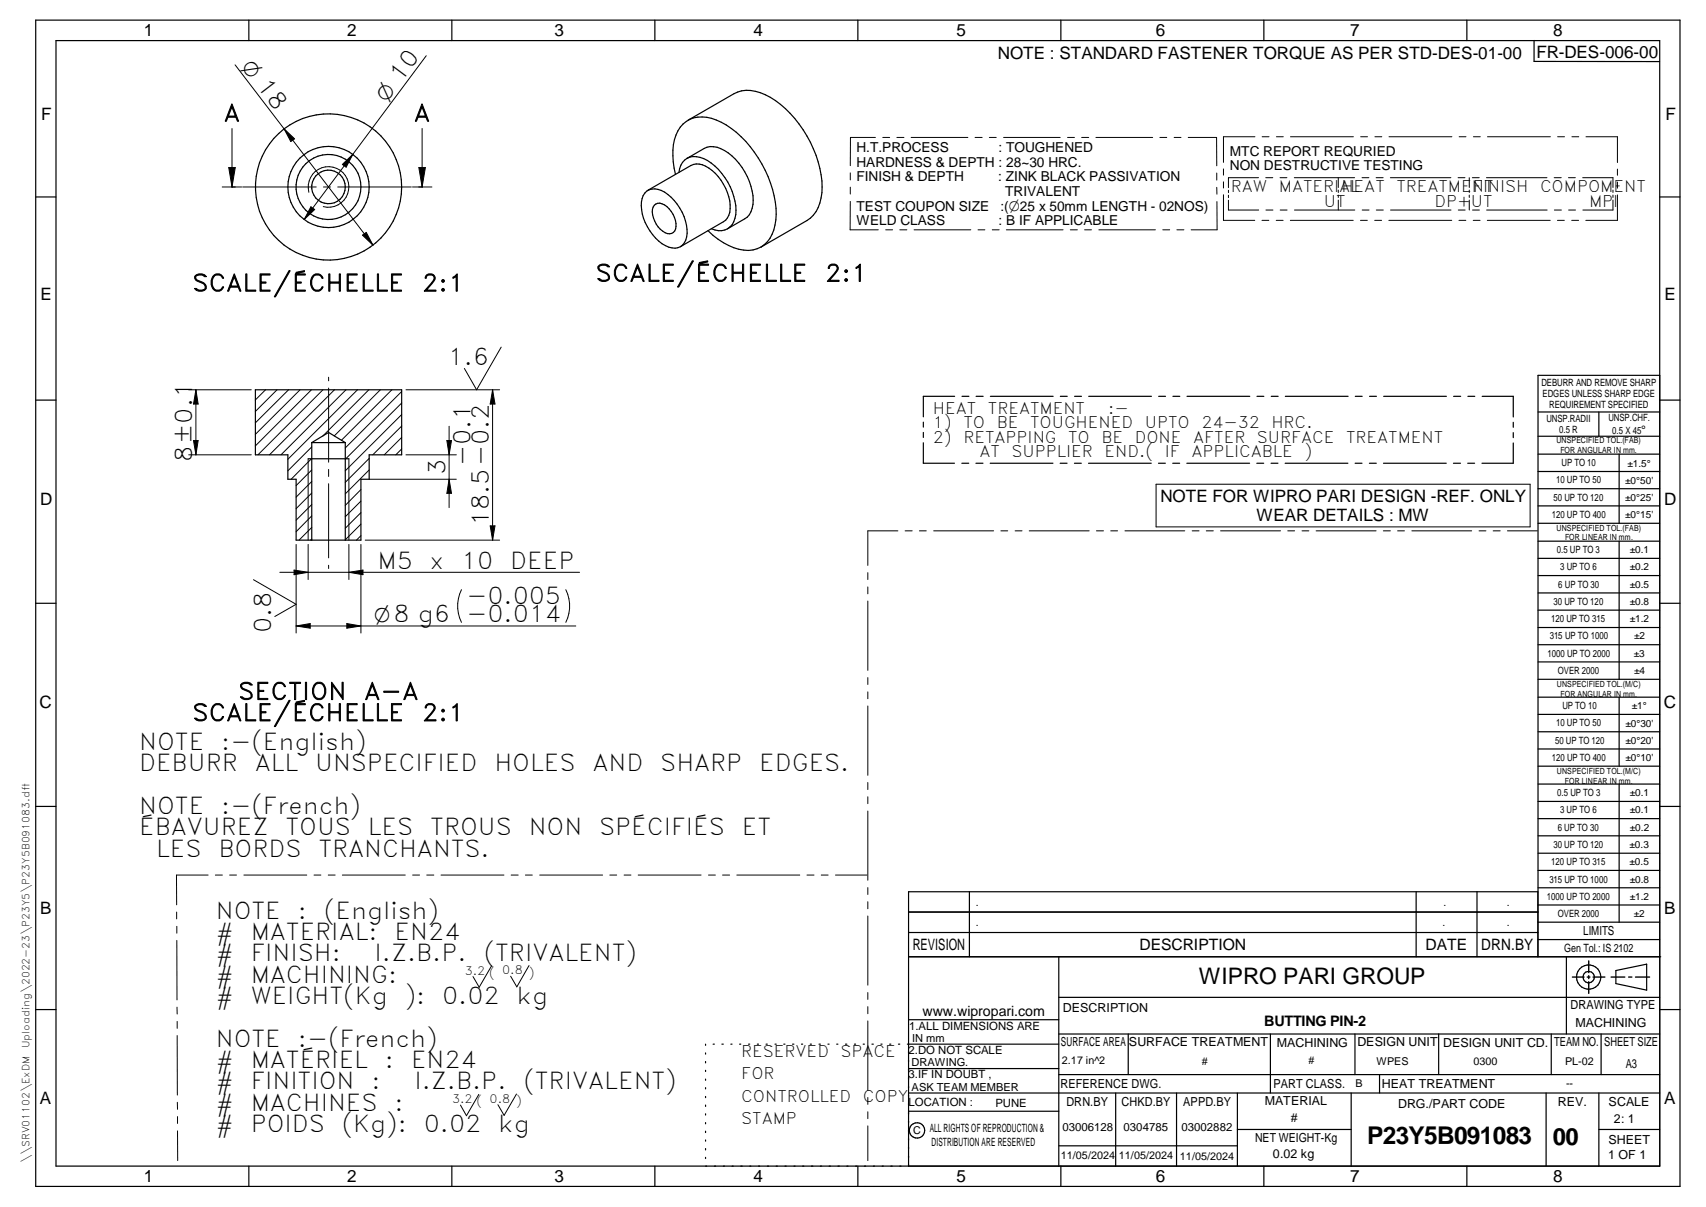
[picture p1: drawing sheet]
<svg xmlns="http://www.w3.org/2000/svg" width="420mm" height="297mm" viewBox="0 0 420 297" stroke-linecap="round" stroke-linejoin="round" font-family="sans-serif">
<g fill="none" stroke="#000" stroke-width=".3">
<path d="M8.8 5h405v287h-405zM13.8 10h395v277h-395zM61.3 5v5M111.3 5v5M161.3 5v5M211.3 5v5M261.3 5v5M311.3 5v5M361.3 5v5M377.8 9.9v5.2l30.9 .1M169.2 39l4.2-2.5a5.5 5.5 0 0 1 6 1.1 15.4 15.4 0 0 1 6.1 12.7 4.7 4.7 0 0 1-2.1 3.5l-4.2 2.5M169.4 29.6l11.4-6.5a8.9 8.9 0 0 1 8.9 .9 28.2 28.2 0 0 1 12.8 22 9 9 0 0 1-3.8 8.3l-11.3 6.5"/>
<path d="M8.8 48.5h5M158.8 47.5a3.6 3.6 0 0 1 4.9-.2 12 12 0 0 1 5.4 11 3.1 3.1 0 0 1-4.4 2.5 12 12 0 0 1-6.7-11.1l.4-1.6zM159.6 46.8l10.6-6.1a4.6 4.6 0 0 1 5.2 1.3 12.1 12.1 0 0 1 4.3 10.2 3.5 3.5 0 0 1-1.5 2.4l-10.6 6.1M161.2 50.5a2.14 2.14 0 0 1 3 .3 5.7 5.7 0 0 1 2 6 1.93 1.93 0 0 1-3 .1 6 6 0 0 1-2.3-5.9zM166.4 42.9a15.3 15.3 0 0 1 .6-10.7 6.7 6.7 0 0 1 8.2-3.1 21.9 21.9 0 0 1 11.6 9.8 25.2 25.2 0 0 1 4.3 15.2 8.6 8.6 0 0 1-3.7 6.7M167.2 42.5a4 4 0 0 1 6.1-3.5 15 15 0 0 1 7.9 13.8 4.7 4.7 0 0 1-2 3.5M174.4 56.8a15.1 15.1 0 0 0 10 4.8l1.1-.1 1.9-.7M179.2 56.3a4.2 4.2 0 0 1-4 0M408.8 48.5h5M8.8 98.5h5M62.9 95.9h36v16h-8v6h-2v15h-16v-15h-2v-6h-8zM235.1 97.5h-7.7v5.1"/>
<path d="M236.9 97.5h1.7M240.4 97.5h1.7M243.9 97.5h15.5M261.1 97.5h1.7M264.7 97.5h1.6M268.1 97.5h15.5M285.4 97.5h1.7M288.9 97.5h1.7M292.3 97.5h15.5M309.6 97.5h1.7M313.1 97.5h1.7M316.6 97.5h15.4"/>
<path d="M333.8 97.5h1.7M337.3 97.5h1.7M340.8 97.5h15.4M358 97.5h1.7M361.5 97.5h1.7M365 97.5h7.7v5.1M408.8 92.4h-30v143.1M408.8 98.5h5M75.9 112.9h10M76.8 108.9h8.2M76.8 108.9v24M85 108.9l-4.1-2.5-4.1 2.5"/>
<path d="M85 108.9v24M227.4 109v5h7.7M227.4 103.9v1.2M227.4 106.4v1.3M236.9 114h1.7M240.4 114h1.7M243.9 114h15.4M261.1 114h1.7M264.6 114h1.7M268.1 114h15.4M285.3 114h1.7M288.8 114h1.7"/>
<path d="M292.3 114h15.5M309.5 114h1.7M313 114h1.7M316.5 114h15.5M333.7 114h1.7M337.3 114h1.7M340.7 114h15.5M358 114h1.7M361.5 114h1.7M372.7 103.9v1.3M372.7 106.5v1.2M372.7 109v5h-7.7"/>
<path d="M378.8 101.4h30M378.8 107.4h30M378.8 111.8h30M378.8 116h30M393.8 101.4v6M398.8 111.8v17M378.8 120.3h30M378.8 124.5h30M378.8 128.8h30M378.8 133.2h30M378.8 137.4h30M398.8 133.2v34"/>
<path d="M8.8 148.5h5M378.8 141.6h30M378.8 145.9h30M378.8 150.2h30M378.8 154.4h30M378.8 158.7h30M408.8 148.5h5M378.8 162.9h30M378.8 167.2h30M378.8 171.6h30M378.8 175.8h30M398.8 171.6v17"/>
<path d="M8.8 198.5h5M378.8 180.1h30M378.8 184.3h30M378.8 188.6h30M378.8 193h30M378.8 197.2h30M398.8 193v33.9M408.8 198.5h5M238.7 219.5v16M348.8 219.5v16M363.8 219.5v16M378.8 201.5h30"/>
<path d="M378.8 205.7h30M378.8 210h30M378.8 214.2h30M378.8 218.5h30M223.8 235.5h185.2M223.8 229.5h154.9M223.8 224.5h154.9M260.8 235.5v51.5M378.7 235.5v-16h-154.9v67.5M378.8 222.7h30M378.8 226.9h30M378.8 231.2h30"/>
<path d="M385.8 235.5v19M398 238.8l7.5-1.5v6.4l-7.5-1.6zM8.8 248.5h5M173.8 257v.3M173.8 259.1v.3M175.6 257h.3M177.8 257h.3M180 257h.3M182.1 257h.3M184.4 257h.2M186.5 257h.3M188.7 257h.3"/>
<path d="M190.9 257h.3M193 257h.3M195.2 257h.3M197.4 257h.3M199.5 257h.3M201.7 257h.3M203.9 257h.3M206.1 257h.3M208.2 257h.4M210.4 257h.3M212.6 257h.3M214.7 257h.4"/>
<path d="M216.9 257h.3M219.1 257h.3M221.3 257h.3M223.8 251h37M260.8 257h-37.3M260.8 245.4h148M260.8 254.5h148M277.9 254.5v10M312.9 254.5v14.5M333.7 254.5v10M354.3 254.5v10M382 254.5v10"/>
<path d="M394.3 254.5v10M408.8 248.5h5M173.8 261.2v.4M173.8 263.4v.3M173.8 265.6v.3M173.8 267.7v.3M173.8 269.8v.3M173.8 271.9v.4M173.8 274.1v.3M173.8 276.3v.3M173.8 278.4v.3M223.8 263h37"/>
<path d="M223.8 273.5h37M260.8 264.5h148M274.8 269v18M289.8 269v18M304.7 278h28.1M304.7 269v18M332.8 269v18M339.8 264.5v4.5M380.8 269v18M393.8 269v18M393.8 278h15M408.8 269h-185"/>
<path d="M61.3 287v5M111.3 287v5M161.3 287v5M173.8 280.5v.3M173.8 282.7v.3M173.8 284.8v.3M211.3 287v5M260.8 282h43.9M261.3 287v5M311.3 287v5M361.3 287v5"/>
<circle cx="80.9" cy="46" r="8"/>
<circle cx="80.9" cy="46" r="10"/>
<circle cx="80.9" cy="46" r="4.1"/>
<circle cx="80.9" cy="46" r="18"/>
<circle cx="391.3" cy="240.5" r="2.99"/>
<circle cx="391.3" cy="240.5" r="1.4"/>
<circle cx="225.9" cy="278.2" r="1.89"/>
</g>
<g fill="none" stroke="#000" stroke-width=".25">
<path d="M57.9 16l12.1 15.7M105 13.7l-30.1 40.3M57.1 31.6v14.4M70 31.7l2.5 2.5-.9 .6zM70 31.7l21.9 28.6M104 31.6v14.4M215.6 33.8h-6.1l-.1 7M217.4 33.8h1.7M220.9 33.8h1.7M224.4 33.8h14M240.1 33.8h1.8M243.7 33.8h1.7"/>
<path d="M247.2 33.8h13.9M262.9 33.8h1.7M266.4 33.8h1.7M269.9 33.8h14M285.7 33.8h1.6M289.2 33.8h1.7M292.6 33.8h7l.1 7M309.1 33.7h-7.8v6.3M310.8 33.7h1.7M314.4 33.7h1.6M317.8 33.7h15.5M335.1 33.7h1.7"/>
<path d="M338.6 33.7h1.7M342.1 33.7h15.5M359.4 33.7h1.6M362.9 33.7h1.7M366.3 33.7h15.5M383.6 33.7h1.7M387.1 33.7h1.7M390.6 33.7h7.7v6.3M54.7 46h4.8M56.3 41.2h1.6l-.8 4.8zM59.8 46h18.1M76.1 47.3a5 5 0 0 1 4.3-6.3 5 5 0 0 1 5.5 5.4 5 5 0 0 1-6.3 4.4"/>
<path d="M76.6 50.9l.9 .7-2.6 2.4zM79.7 46h1.7M83.2 46h18.1M84.3 40.5l2.6-2.5-1.7 3.1zM89.3 57.9l.9-.7 1.7 3.1zM101.6 46h4.8M103.2 41.2h1.6l-.8 4.8zM209.4 49.6v7h6.9M209.4 42.5v1.8M209.4 46.1v1.7M218.1 56.6h1.7M221.6 56.6h1.7"/>
<path d="M225.1 56.6h14M240.9 56.6h1.7M244.4 56.6h1.7M247.9 56.6h13.9M263.6 56.6h1.7M267.1 56.6h1.7M270.6 56.6h14M286.4 56.6h1.7M289.8 56.6h1.8M299.7 46.1v1.7M299.7 42.6v1.7M299.7 49.6l.1 7h-6.4"/>
<path d="M301.3 41.6v1.5M301.3 44.7v1.6M301.3 47.9v6.3h7.7M302.5 49.3v2.4h7.5M302.5 46.8v.6M302.5 48v.6M310 43.7h-7.5v2.5M310.8 54.2h1.7M311.7 43.7h1.8M311.8 51.7h1.7M314.3 54.2h1.7M315.2 43.7h1.7"/>
<path d="M315.3 51.7h1.7M317.8 54.2h15.5M318.8 43.7h14.8M318.8 51.7h14.9M329.6 43.7v2.4M329.6 46.8v.6M329.6 48v.6M329.6 49.2v2.5M335.1 54.2h1.7M335.4 43.7h1.7M335.5 51.7h1.7M338.6 54.2h1.7"/>
<path d="M338.9 43.7h1.7M339 51.7h1.7M342 54.2h15.5M342.4 43.7h14.9M342.5 51.7h14.9M359.1 43.7h1.7M359.1 51.7h1.7M359.3 54.2h1.7M361.9 43.7v2.4M361.9 46.8v.6M361.9 48v.6M361.9 49.2v2.5"/>
<path d="M362.6 43.7h1.7M362.7 51.7h1.7M362.8 54.2h1.7M366.1 43.7h14.9M366.1 51.7h14.9M366.3 54.2h15.5M382.8 43.7h1.7M382.8 51.7h1.7M383.6 54.2h1.7M386.3 43.7h1.7M386.3 51.7h1.7M387.1 54.2h1.7"/>
<path d="M389.8 43.7h7.4v2.4M397.2 46.8v.6M397.2 48v.6M397.2 49.2v2.5h-7.4M398.3 41.6v1.5M398.3 44.8v1.5M398.3 48v6.2h-7.7M46.5 95.9h15.4M48.2 95.9l.6 3.5h-1.1zM48.2 95.9v16M65.4 95.9l-2.5 2.5M68.2 95.9l-5.3 5.4"/>
<path d="M71.1 95.9l-8.2 8.2M73.9 95.9l-11 11M76.7 95.9l-13.8 13.8M79.5 95.9l-16 16M80.9 92.8v.9M80.9 95.5v18.2M82.4 95.9l-16 16M85.2 95.9l-16 16M88 95.9l-17.1 17.1M90.8 95.9l-11.3 11.4M93.7 95.9l-11.4 11.4M96.5 95.9l-12.4 12.4"/>
<path d="M98.9 96.4l-13.9 13.8M98.9 99.2l-13.9 13.8M100 95.9h23.1M121.3 95.9l.6 3.5h-1.2zM121.3 95.9v37M123.4 85.4l-6 10.5-3-5.2M46.5 111.9h15.4M47.7 108.4h1.1l-.6 3.5zM75.9 112.9v20M76.8 115.7l-3.9 3.8M76.8 118.5l-3.9 3.8M76.8 110l-5.9 5.9"/>
<path d="M76.8 112.8l-5.1 5.1M80.9 115.5v1.8M80.9 119v18.3M85.9 112.9v20M90.9 112.8l-5.9 5.9M90.9 115.7l-5.9 5.8M91 117.9h21.4M98.9 102l-13.9 13.9M98.9 104.9l-7.1 7M98.9 107.7l-4.3 4.2M98.9 110.5l-1.4 1.4M100 111.9h12.4"/>
<path d="M110.1 108.4h1.1l-.6 3.5zM110.6 117.9l.6 3.5h-1.1zM110.6 104.9v20M284.7 119.2h92.1v10.5h-92.1zM72.9 134v21.8M75.9 134v8.6M76.8 121.3l-3.9 3.9M76.8 124.2l-3.9 3.8M76.8 127l-3.9 3.9M76.8 129.8l-3.2 3.1M76.8 132.6l-.3 .3M80.9 139.1v.8"/>
<path d="M85.9 134v8.6M88.9 120.5l-3.9 3.9M88.9 123.3l-3.9 3.9M88.9 126.2l-3.9 3.8M88.9 129l-3.9 3.8M88.9 131.8l-1.1 1.1M88.9 134v21.8M89.9 132.9h33.2M120.7 129.4h1.2l-.6 3.5zM221.1 130.6h-7.4v8.5M222.9 130.6h1.8M226.4 130.6h1.7"/>
<path d="M229.9 130.6h14.8M246.5 130.6h1.7M250 130.6h1.7M253.5 130.6h14.8M270 130.6h1.8M273.5 130.6h1.7M277.1 130.6h14.7M293.6 130.6h1.7M297.1 130.6h1.7M300.6 130.6h14.8M317.2 130.6h1.6M320.7 130.6h1.7"/>
<path d="M324.1 130.6h14.8M340.7 130.6h1.7M344.2 130.6h1.7M347.7 130.6h14.7M364.3 130.6h1.7M367.7 130.6h1.8M371.3 130.6h7.3M62.4 142.7l10.5 6-5.2 3M68.9 140.8h73.8M72.4 140.3l3.5 .5-3.5 .6zM72.9 154.1h68.9M72.9 154.1l3.5-.6v1.1z"/>
<path d="M85.4 153.5l3.5 .6-3.5 .5zM85.9 140.8l3.5-.5v1.1zM113.7 145.1a9 9 0 0 0 0 8.1M139.4 145.1a9 9 0 0 1 0 8.1M213.7 140.9v1.7M213.7 144.4v1.7M213.7 147.9v17.1M213.7 166.8v1.6M213.7 170.3v1.7M213.7 173.7v17.1M213.7 192.6v1.7M213.7 196.1v1.7"/>
<path d="M213.7 199.6v17M51.3 215.3h-7.8v7.4M53 215.3h1.8M56.5 215.3h1.7M60.1 215.3h15.5M77.3 215.3h1.7M80.8 215.3h1.7M84.3 215.3h15.5M101.6 215.3h1.7M105.1 215.3h1.7M108.6 215.3h15.5M125.9 215.3h1.7"/>
<path d="M129.4 215.3h1.7M132.9 215.3h15.5M150.2 215.3h1.7M153.7 215.3h1.7M157.2 215.3h15.5M174.5 215.3h1.7M178 215.3h1.7M181.5 215.3h15.5M198.7 215.3h1.8M202.3 215.3h1.7M205.8 215.3h7.7M213.7 218.4v1.7"/>
<path d="M43.5 224.5v1.6M43.5 228v1.7M43.5 231.4l.1 14.7M121.1 237.7l-3.1 5.3-1.5-2.7M130.3 237.6l-3 5.3-1.5-2.7M213.7 221.9v1.7M213.7 225.4v17M43.6 247.9v1.7M43.6 251.4v1.7M43.6 254.8l.1 14.7M213.7 244.3v1.7M213.7 247.7v1.8"/>
<path d="M213.7 251.2v17.1M43.7 271.3v1.7M43.7 274.8v1.7M43.7 278.3l.1 7.3M117.9 269.3l-3 5.3-1.5-2.7M127.2 269.2l-3 5.3-1.6-2.6M213.7 270.1v1.7M213.7 273.6v1.7M213.7 277.1v8.5"/>
</g>
<path d="M391.3 236.5v2.9M387.3 240.5h2.8M390.9 240.5h.7M391.3 240.1v.7M391.3 241.6v2.9M392.3 240.5h3M396.8 240.5h3.4M401.1 240.5h.8M402.8 240.5h3.5" fill="none" stroke="#000" stroke-width=".34"/>
<g fill="#000">
<path d="M70 31.7l2.5 2.5-.9 .6zM56.3 41.2h1.6l-.8 4.8zM76.6 50.9l.9 .7-2.6 2.4zM84.3 40.5l2.6-2.5-1.7 3.1zM89.3 57.9l.9-.7 1.7 3.1zM103.2 41.2h1.6l-.8 4.8zM48.2 95.9l.6 3.5h-1.1zM121.3 95.9l.6 3.5h-1.2zM47.7 108.4h1.1l-.6 3.5zM110.1 108.4h1.1l-.6 3.5zM110.6 117.9l.6 3.5h-1.1zM120.7 129.4h1.2l-.6 3.5z"/>
<path d="M72.4 140.3l3.5 .5-3.5 .6zM72.9 154.1l3.5-.6v1.1zM85.4 153.5l3.5 .6-3.5 .5zM85.9 140.8l3.5-.5v1.1z"/>
</g>
<text font-size="6" x="336.8" y="281.6">P23Y5B091083</text>
<text font-size="5.9" x="382.5" y="281.9">00</text>
<g font-size="5.7">
<text x="63.1" y="21.3" transform="rotate(53 63.1 21.3)">18</text>
<text x="55.1" y="29.8">A</text>
<text x="101.9" y="29.8">A</text>
<text x="47.4" y="71.7">SCALE/ÉCHELLE</text>
<text x="103.9" y="71.7">2:1</text>
<text x="146.7" y="69.3">SCALE/ÉCHELLE</text>
<text x="203.2" y="69.3">2:1</text>
<text x="110.3" y="89.8">1.6</text>
<text x="47.4" y="113.8" transform="rotate(-90 47.4 113.8)">8±0.1</text>
<text x="109.8" y="116.9" transform="rotate(-90 109.8 116.9)">3</text>
<text x="115.9" y="114.7" transform="rotate(-90 115.9 114.7)">-0.1</text>
<text x="120.4" y="129.5" transform="rotate(-90 120.4 129.5)">18.5-0.2</text>
<text x="93" y="140">M5</text>
<text x="105.8" y="140">x</text>
<text x="113.6" y="140">10</text>
<text x="125.7" y="140">DEEP</text>
<text x="114.9" y="148.6">-0.005</text>
<text x="66.8" y="155.8" transform="rotate(-90 66.8 155.8)">0.8</text>
<text x="114.9" y="153.2">-0.014</text>
<text x="58.7" y="172.2">SECTION</text>
<text x="89.7" y="172.2">A-A</text>
<text x="47.4" y="177.4">SCALE/ÉCHELLE</text>
<text x="103.9" y="177.4">2:1</text>
<text x="34.3" y="184.6">NOTE</text>
<text x="54.5" y="184.6">:-(English)</text>
<text x="34.3" y="189.8">DEBURR</text>
<text x="62.7" y="189.8">ALL</text>
<text x="77.6" y="189.8">UNSPECIFIED</text>
<text x="121.8" y="189.8">HOLES</text>
<text x="145.9" y="189.8">AND</text>
<text x="162.6" y="189.8">SHARP</text>
<text x="187" y="189.8">EDGES.</text>
<text x="34.3" y="200.3">NOTE</text>
<text x="54.5" y="200.3">:-(French)</text>
<text x="34.3" y="205.6">ÉBAVUREZ</text>
<text x="70.3" y="205.6">TOUS</text>
<text x="90.6" y="205.6">LES</text>
<text x="106" y="205.6">TROUS</text>
<text x="130.2" y="205.6">NON</text>
<text x="147.6" y="205.6">SPÉCIFIÉS</text>
<text x="182.7" y="205.6">ET</text>
<text x="38.5" y="210.8">LES</text>
<text x="53.8" y="210.8">BORDS</text>
<text x="78.4" y="210.8">TRANCHANTS.</text>
<text x="53.2" y="226.1">NOTE</text>
<text x="73.3" y="226.1">:</text>
<text x="79.8" y="226.1">(English)</text>
<text x="53.2" y="231.3">#</text>
<text x="61.7" y="231.3">MATERIAL:</text>
<text x="97.2" y="231.3">EN24</text>
<text x="53.2" y="236.6">#</text>
<text x="61.7" y="236.6">FINISH:</text>
<text x="92.3" y="236.6">I.Z.B.P.</text>
<text x="119.1" y="236.6">(TRIVALENT)</text>
<text x="53.2" y="241.8">#</text>
<text x="61.7" y="241.8">MACHINING:</text>
<text x="53.2" y="247.1">#</text>
<text x="61.7" y="247.1">WEIGHT(Kg</text>
<text x="99.7" y="247.1">):</text>
<text x="108.9" y="247.1">0.02</text>
<text x="127.2" y="247.1">kg</text>
<text x="53.2" y="257.6">NOTE</text>
<text x="73.3" y="257.6">:-(French)</text>
<text x="53.2" y="262.8">#</text>
<text x="61.7" y="262.8">MATÉRIEL</text>
<text x="94.8" y="262.8">:</text>
<text x="101.2" y="262.8">EN24</text>
<text x="53.2" y="268.1">#</text>
<text x="61.7" y="268.1">FINITION</text>
<text x="91.5" y="268.1">:</text>
<text x="102.1" y="268.1">I.Z.B.P.</text>
<text x="128.9" y="268.1">(TRIVALENT)</text>
<text x="53.2" y="273.3">#</text>
<text x="61.7" y="273.3">MACHINES</text>
<text x="97.2" y="273.3">:</text>
<text x="53.2" y="278.6">#</text>
<text x="61.7" y="278.6">POIDS</text>
<text x="84.2" y="278.6">(Kg):</text>
<text x="104.4" y="278.6">0.02</text>
<text x="122.7" y="278.6">kg</text>
</g>
<text font-size="5.6" x="295.3" y="242.2">WIPRO PARI GROUP</text>
<g font-size="5.4">
<text x="59.3" y="16.4" transform="rotate(52 59.3 16.4)">O</text>
<text x="95.2" y="25.4" transform="rotate(-53 95.2 25.4)">O 10</text>
<text x="92.2" y="153.2">O8 g6</text>
</g>
<g font-size="4.2">
<text x="35.4" y="9">1</text>
<text x="85.5" y="8.9">2</text>
<text x="136.6" y="9">3</text>
<text x="185.6" y="9">4</text>
<text x="235.6" y="9">5</text>
<text x="284.6" y="8.8">6</text>
<text x="332.6" y="9">7</text>
<text x="382.6" y="9">8</text>
<text x="245.7" y="14.6">NOTE : STANDARD FASTENER TORQUE AS PER STD-DES-01-00</text>
<text x="378.4" y="14.4">FR-DES-006-00</text>
<text x="10.1" y="29.6">F</text>
<text x="410.2" y="29.6">F</text>
<text x="9.9" y="73.9">E</text>
<text x="409.9" y="73.9">E</text>
<text x="9.9" y="124.2">D</text>
<text x="285.8" y="123.7">NOTE FOR WIPRO PARI DESIGN -REF. ONLY</text>
<text x="409.9" y="124.2">D</text>
<text x="309.4" y="128.1">WEAR DETAILS : MW</text>
<text x="9.7" y="174.3">C</text>
<text x="409.7" y="174.3">C</text>
<text x="9.9" y="225">B</text>
<text x="409.8" y="225">B</text>
<text x="9.8" y="271.7">A</text>
<text x="409.8" y="271.7">A</text>
<text x="35.4" y="291">1</text>
<text x="85.5" y="290.9">2</text>
<text x="136.6" y="291">3</text>
<text x="185.6" y="291">4</text>
<text x="235.6" y="291">5</text>
<text x="284.6" y="290.8">6</text>
<text x="332.6" y="291">7</text>
<text x="382.6" y="291">8</text>
</g>
<g font-size="3.9">
<text x="303.1" y="47.3">RAW</text>
<text x="315" y="47.3">MATERIAL</text>
<text x="330.4" y="47.3">HEAT</text>
<text x="343.9" y="47.3">TREATMENT</text>
<text x="362.7" y="47.3">FINISH</text>
<text x="379.3" y="47.3">COMPOMENT</text>
<text x="326" y="50.9">UT</text>
<text x="353.3" y="50.9">DP+UT</text>
<text x="391.4" y="50.9">MPI</text>
<text x="229.8" y="101.8">HEAT</text>
<text x="243.3" y="101.8">TREATMENT</text>
<text x="272.9" y="101.8">:-</text>
<text x="229.8" y="105.4">1)</text>
<text x="237.3" y="105.4">TO</text>
<text x="245.5" y="105.4">BE</text>
<text x="253.7" y="105.4">TOUGHENED</text>
<text x="281.9" y="105.4">UPTO</text>
<text x="295.9" y="105.4">24-32</text>
<text x="313.1" y="105.4">HRC.</text>
<text x="229.8" y="109">2)</text>
<text x="237.3" y="109">RETAPPING</text>
<text x="241.2" y="112.6">AT</text>
<text x="249.1" y="112.6">SUPPLIER</text>
<text x="263" y="109">TO</text>
<text x="271.3" y="109">BE</text>
<text x="272.1" y="112.6">END.(</text>
<text x="279.5" y="109">DONE</text>
<text x="286.9" y="112.6">IF</text>
<text x="293.5" y="112.6">APPLICABLE</text>
<text x="293.9" y="109">AFTER</text>
<text x="309.6" y="109">SURFACE</text>
<text x="321.3" y="112.6">)</text>
<text x="331.5" y="109">TREATMENT</text>
<text x="224.8" y="233.8">REVISION</text>
<text x="280.7" y="233.8">DESCRIPTION</text>
<text x="351.1" y="233.8">DATE</text>
<text x="364.8" y="233.8">DRN.BY</text>
<text x="182.6" y="260">RESERVED</text>
<text x="207" y="260">SPACE</text>
<text x="182.6" y="265.6">FOR</text>
<text x="182.6" y="271.2">CONTROLLED</text>
<text x="212.5" y="271.2">COPY</text>
<text x="182.6" y="276.7">STAMP</text>
</g>
<text font-size="3.6" x="311.4" y="252.6">BUTTING PIN-2</text>
<text font-size="3.5" x="227.2" y="250">www.wipropari.com</text>
<g font-size="3.4">
<text x="210.9" y="37.4">H.T.PROCESS</text>
<text x="210.9" y="41">HARDNESS &amp; DEPTH : 28~30 HRC.</text>
<text x="245.9" y="37.4">: TOUGHENED</text>
<text x="302.9" y="38.4">MTC REPORT REQURIED</text>
<text x="302.9" y="42">NON DESTRUCTIVE TESTING</text>
<text x="210.9" y="44.6">FINISH &amp; DEPTH</text>
<text x="245.8" y="44.6">: ZINK BLACK PASSIVATION</text>
<text x="210.9" y="51.8">TEST COUPON SIZE</text>
<text x="246.4" y="51.8">:(O25 x 50mm LENGTH - 02NOS)</text>
<text x="247.6" y="48.2">TRIVALENT</text>
<text x="210.9" y="55.4">WELD CLASS</text>
<text x="245.9" y="55.4">: B IF APPLICABLE</text>
</g>
<g font-size="3.1">
<text x="389.9" y="230.2">LIMITS</text>
<text x="261.8" y="249">DESCRIPTION</text>
<text x="386.8" y="248.4">DRAWING TYPE</text>
<text x="261.3" y="257.5">SURFACE AREA</text>
<text x="278" y="257.5">SURFACE TREATMENT</text>
<text x="314.5" y="257.6">MACHINING</text>
<text x="334.3" y="257.5">DESIGN UNIT</text>
<text x="355.4" y="257.6">DESIGN UNIT CD.</text>
<text x="382.8" y="257.3">TEAM NO.</text>
<text x="388" y="252.8">MACHINING</text>
<text x="395.1" y="257.4">SHEET SIZE</text>
<text x="400.4" y="262.8">A3</text>
<text x="261.2" y="267.8">REFERENCE DWG.</text>
<text x="313.6" y="267.7">PART CLASS.</text>
<text x="340.3" y="267.7">HEAT TREATMENT</text>
<text x="262.6" y="272.2">DRN.BY</text>
<text x="276.2" y="272.1">CHKD.BY</text>
<text x="291.4" y="272.2">APPD.BY</text>
<text x="311.5" y="272">MATERIAL</text>
<text x="344.3" y="272.6">DRG./PART CODE</text>
<text x="383.7" y="272.2">REV.</text>
<text x="396.2" y="272.3">SCALE</text>
<text x="309.1" y="280.9">NET WEIGHT-Kg</text>
<text x="317.9" y="276.1">#</text>
<text x="396.1" y="281.4">SHEET</text>
<text x="397.5" y="276.4">2: 1</text>
<text x="313.5" y="285.1">0.02 kg</text>
<text x="396.1" y="285.3">1 OF 1</text>
</g>
<text font-size="3" x="404.2" y="106.8">°</text>
<g font-size="2.8">
<text x="114.5" y="239.9">3.2 ( 0.8 )</text>
<text x="385.2" y="234.4">Gen Tol.: IS 2102</text>
<text x="223.9" y="253.4">1.ALL DIMENSIONS ARE</text>
<text x="223.8" y="259.3">2.DO NOT SCALE</text>
<text x="223.8" y="265.4">3.IF IN DOUBT ,</text>
<text x="111.3" y="271.5">3.2 ( 0.8 )</text>
<text x="223.8" y="272.2">LOCATION :</text>
<text x="245.1" y="272.4">PUNE</text>
<text x="229" y="278.7">ALL RIGHTS OF REPRODUCTION &amp;</text>
<text x="261.7" y="278.3">03006128</text>
<text x="276.7" y="278.2">0304785</text>
<text x="291" y="278.3">03002882</text>
<text x="229.4" y="282.1">DISTRIBUTION ARE RESERVED</text>
</g>
<g font-size="2.7">
<text x="224.7" y="256.4">IN mm</text>
<text x="224.5" y="262.4">DRAWING.</text>
<text x="261.5" y="261.9">2.17 in^2</text>
<text x="296" y="262">#</text>
<text x="322.2" y="261.7">#</text>
<text x="339" y="262">WPES</text>
<text x="362.9" y="262.1">0300</text>
<text x="385.4" y="262.1">PL-02</text>
<text x="224.5" y="268.4">ASK TEAM MEMBER</text>
<text x="333.9" y="267.5">B</text>
<text x="385.7" y="267.6">--</text>
<text x="224.9" y="279.2">C</text>
<text x="261.3" y="285.2">11/05/2024</text>
<text x="275.6" y="285.2">11/05/2024</text>
<text x="290.6" y="285.4">11/05/2024</text>
</g>
<g font-size="2.5">
<text x="379.6" y="95">DEBURR AND REMOVE SHARP</text>
<text x="379.9" y="97.7">EDGES UNLESS SHARP EDGE</text>
<text x="381.5" y="100.5">REQUIREMENT SPECIFIED</text>
<text x="380.9" y="103.8">UNSP.RADII</text>
<text x="384" y="106.6">0.5 R</text>
<text x="396.1" y="103.6">UNSP.CHF.</text>
<text x="397.1" y="106.8">0.5 X 45</text>
<text x="383.2" y="119">10 UP TO 50</text>
<text x="384.6" y="114.7">UP TO 10</text>
<text x="400.3" y="119">±0°50'</text>
<text x="400.8" y="114.8">±1.5°</text>
<text x="382.6" y="123.2">50 UP TO 120</text>
<text x="400.3" y="123.2">±0°25'</text>
<text x="382.2" y="127.4">120 UP TO 400</text>
<text x="400.3" y="127.4">±0°15'</text>
<text x="383.4" y="136.1">0.5 UP TO 3</text>
<text x="401.4" y="136.1">±0.1</text>
<text x="384.2" y="140.4">3 UP TO 6</text>
<text x="401.4" y="140.3">±0.2</text>
<text x="382.6" y="148.8">30 UP TO 120</text>
<text x="383.8" y="144.6">6 UP TO 30</text>
<text x="401.4" y="148.9">±0.8</text>
<text x="401.4" y="144.7">±0.5</text>
<text x="382" y="153.1">120 UP TO 315</text>
<text x="401.4" y="153.1">±1.2</text>
<text x="381.2" y="161.6">1000 UP TO 2000</text>
<text x="381.7" y="157.4">315 UP TO 1000</text>
<text x="402.4" y="161.6">±3</text>
<text x="402.5" y="157.4">±2</text>
<text x="383.7" y="165.9">OVER 2000</text>
<text x="402.5" y="165.9">±4</text>
<text x="383.2" y="178.8">10 UP TO 50</text>
<text x="384.8" y="174.5">UP TO 10</text>
<text x="400.3" y="178.8">±0°30'</text>
<text x="401.9" y="174.6">±1°</text>
<text x="383" y="183">50 UP TO 120</text>
<text x="400.3" y="183.1">±0°20'</text>
<text x="382.2" y="187.3">120 UP TO 400</text>
<text x="400.3" y="187.3">±0°10'</text>
<text x="383.5" y="195.9">0.5 UP TO 3</text>
<text x="401.4" y="196">±0.1</text>
<text x="384.2" y="200.1">3 UP TO 6</text>
<text x="401.4" y="200.2">±0.1</text>
<text x="382.6" y="208.7">30 UP TO 120</text>
<text x="383.7" y="204.4">6 UP TO 30</text>
<text x="401.4" y="208.7">±0.3</text>
<text x="401.4" y="204.4">±0.2</text>
<text x="382" y="213">120 UP TO 315</text>
<text x="401.4" y="212.9">±0.5</text>
<text x="381" y="221.4">1000 UP TO 2000</text>
<text x="381.6" y="217.2">315 UP TO 1000</text>
<text x="401.4" y="221.4">±1.2</text>
<text x="401.4" y="217.2">±0.8</text>
<text x="240.4" y="222.8">.</text>
<text x="240.4" y="228">.</text>
<text x="355.2" y="227.8">.</text>
<text x="355.5" y="223">.</text>
<text x="371.1" y="227.8">.</text>
<text x="371.1" y="222.9">.</text>
<text x="383.7" y="225.7">OVER 2000</text>
<text x="402.4" y="225.7">±2</text>
</g>
<g font-size="2.4">
<text x="7.2" y="258" transform="rotate(-90 7.2 258)">Uploading\2022-23\P23Y5\P23Y5B091083.dft</text>
<text x="7.2" y="286.3" transform="rotate(-90 7.2 286.3)">\\SRV01102\ExDM</text>
</g>
<g font-size="2.1">
<text x="383.3" y="109.1">UNSPECIFIED TOL.(FAB)</text>
<text x="384.3" y="111.4">FOR ANGULAR IN mm.</text>
<text x="383.4" y="130.6">UNSPECIFIED TOL.(FAB)</text>
<text x="385.4" y="133">FOR LINEAR IN mm.</text>
<text x="383.4" y="169">UNSPECIFIED TOL.(M/C)</text>
<text x="384.3" y="171.4">FOR ANGULAR IN mm.</text>
<text x="383.4" y="190.5">UNSPECIFIED TOL.(M/C)</text>
<text x="385.4" y="192.8">FOR LINEAR IN mm.</text>
</g>
</svg>
